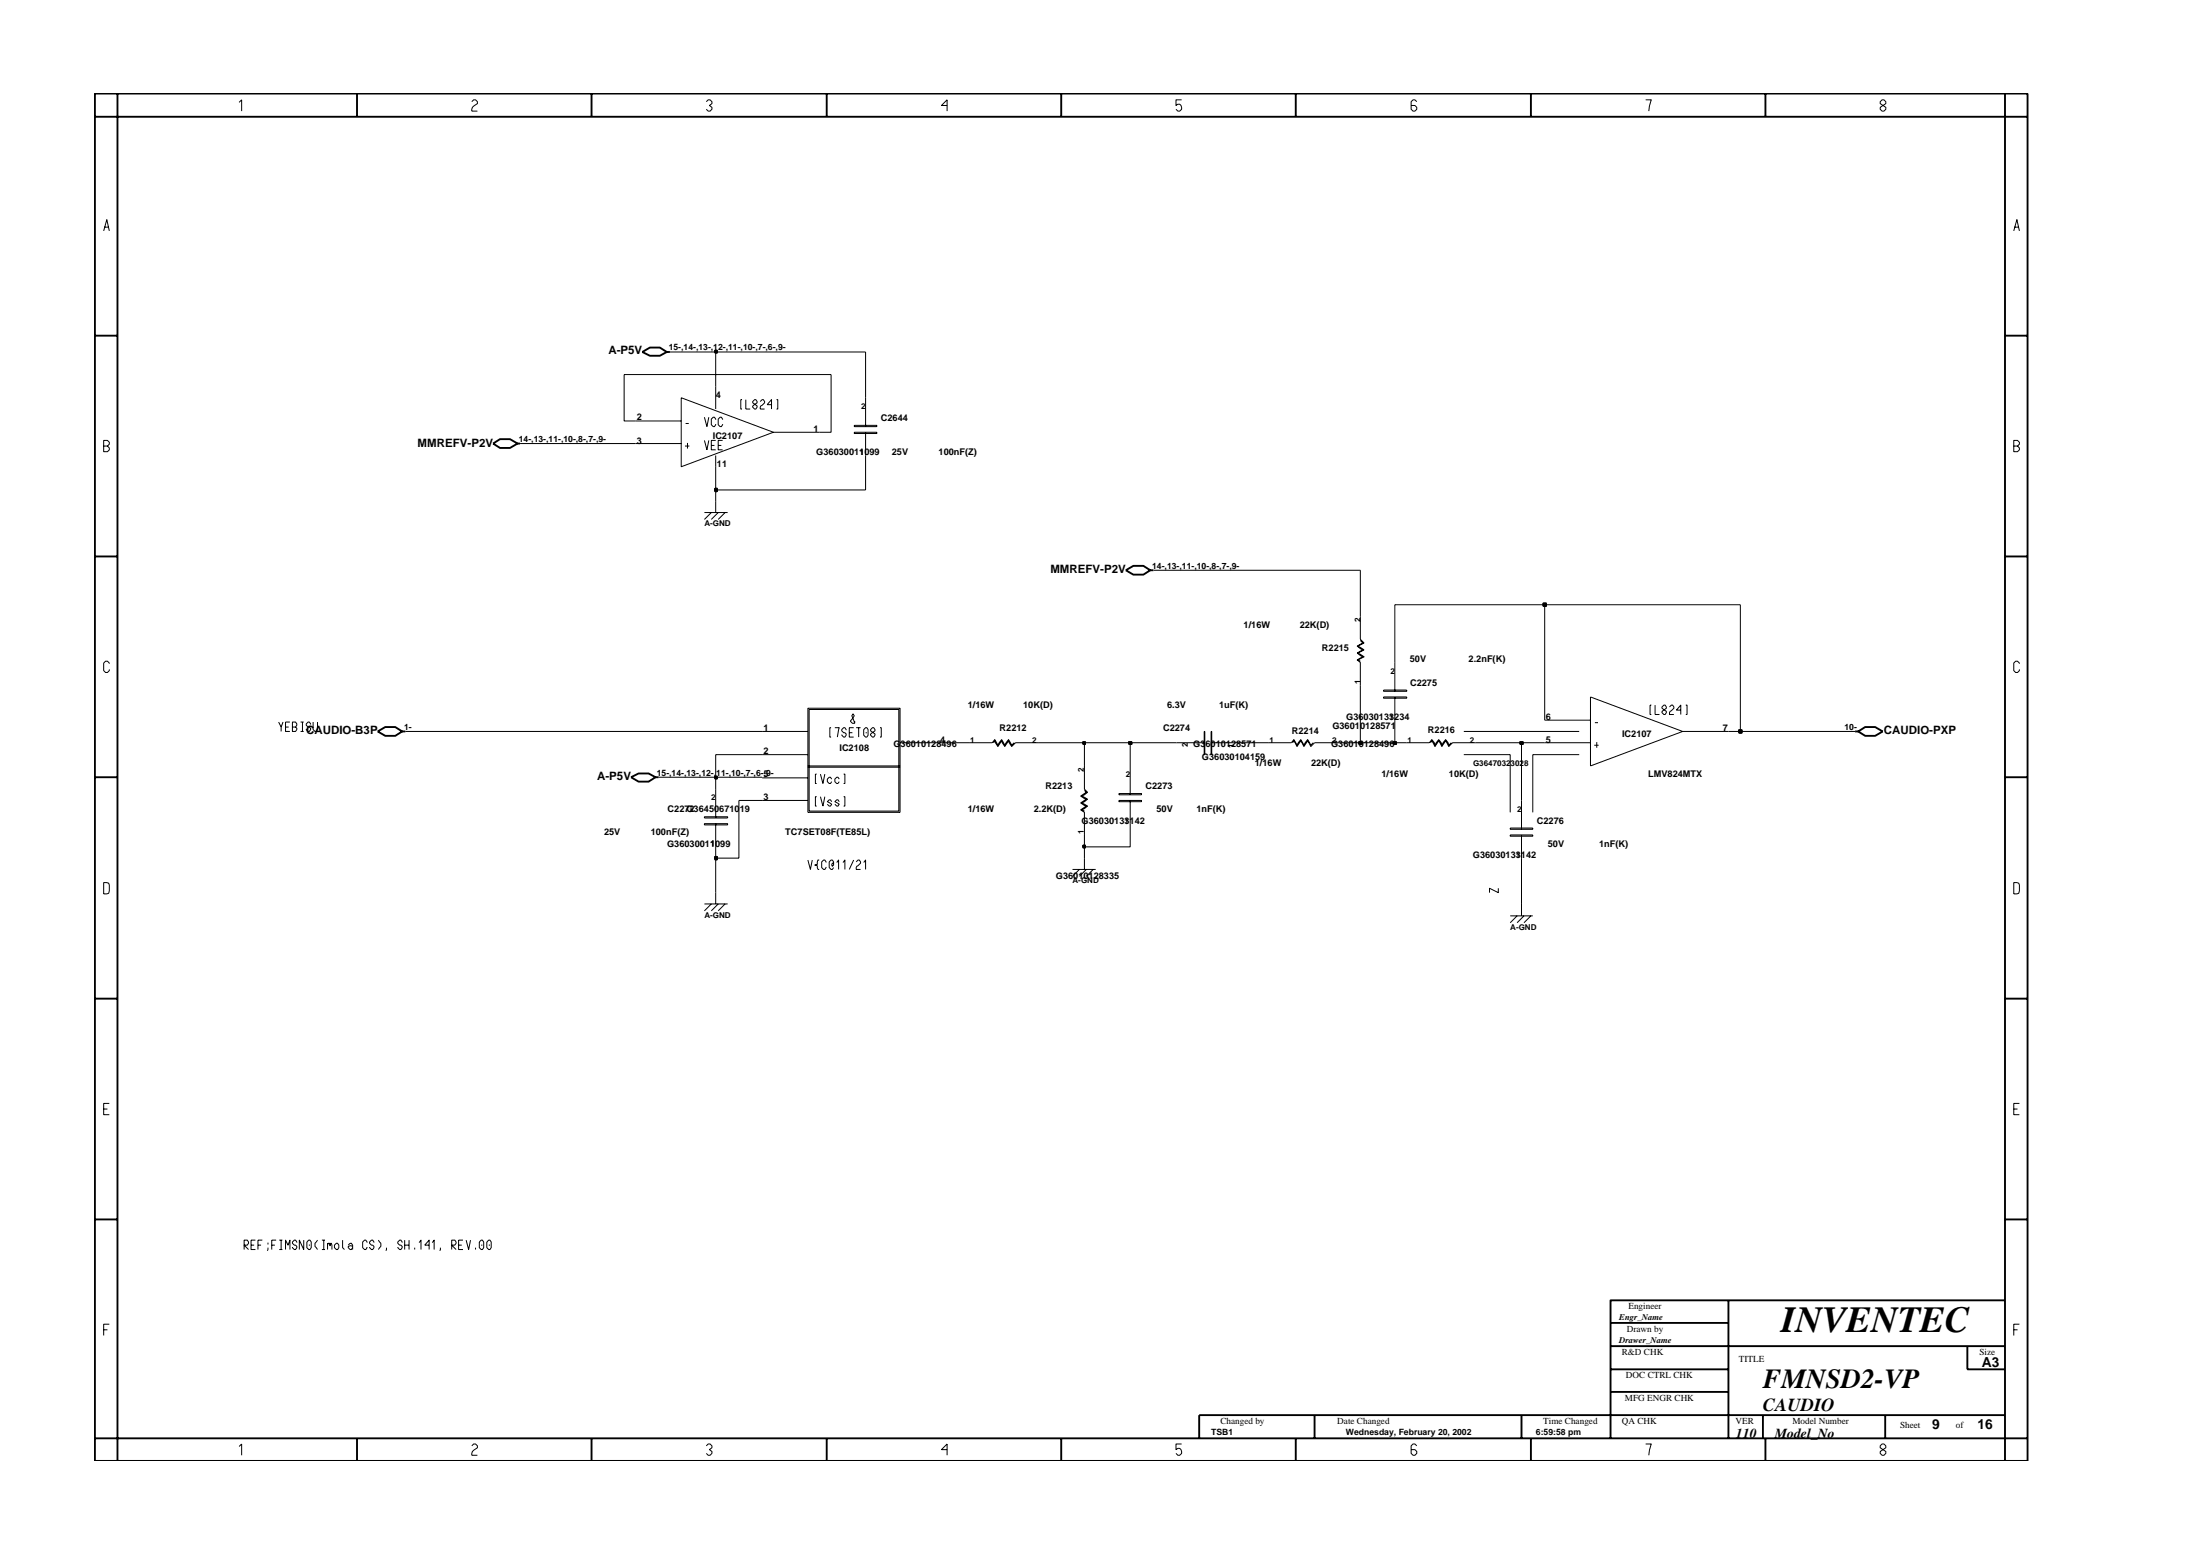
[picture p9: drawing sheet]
<svg xmlns="http://www.w3.org/2000/svg" width="297mm" height="210mm" viewBox="0 0 297 210" stroke-linecap="round" stroke-linejoin="round" font-family="sans-serif">
<g fill="none" stroke="#000" stroke-width=".14">
<path d="M85.8 56.8h6.2M85.8 59.9h6.2M92 53.7l12.4 4.6-12.4 4.7zM92.6 57.2h.4M92.8 59.8v.8M95.1 59.5l.3 1.2 .3-1.2M95.1 56.3l.3 1.3 .3-1.3M96.6 59.5h-.6v1.2h.6M96.6 56.7l-.1-.4h-.2l-.3 .3v.7l.3 .3h.2l.1-.4M96.6 52.2v3M97.6 59.5h-.6v1.2h.6M97.6 56.7l-.2-.4h-.2l-.2 .3v.7l.2 .3h.2l.2-.4"/>
<path d="M100.2 53.9h-.2v1.3h.2M100.7 53.9v1.3h.6M101.9 53.9h.2l.1 .5-.6 .4v.2l.3 .2h.2l.1-.4-.6-.4v-.2zM102.6 54.2l.3-.3h.2l.1 .3v.2l-.6 .6v.2h.6M104.2 54.6h-.6l.6-.7v1.3M104.4 58.3h6.3M104.8 53.9h.2v1.3h-.2M115.3 58.3h3.1v.2h-3.1zM115.3 57.4h3.1v.2h-3.1zM116.9 53.7v3.9M116.9 58.3v3.2M92.5 60.2h.6"/>
<path d="M95.1 69.2h3.1M96 60.1h.5M96 69.2l-.9 .9M96.6 61.5v1.5M96.6 67.7v1.5M97 60.1h.4M97 69.2l-1 .9M97.9 69.2l-.9 .9M102.9 98.7h6.2M109.1 95.6h12.4v14.1h-12.4zM109.2 95.8h12.2v13.7h-12.2zM112.2 98.2h-.2v1.3h.2"/>
<path d="M112.7 98.2h.6l-.2 1.3M114.2 98.6l-.1-.4h-.2l-.2 .3v.2l.5 .4-.1 .4h-.2l-.2-.3M114.7 98.9h.4M115.3 98.2h-.6v1.3h.6M115.4 97.4l-.1 .2h-.2l-.3-.2 .5-.8-.1-.2-.2 .2 .4 1M115.6 98.2h.6M115.9 98.2v1.3M116.6 98.5l.3-.3h.1l.2 .3v.7l-.2 .3h-.1l-.3-.3zM117 98.8v.2M117.8 98.2l-.3 .3v.2l.6 .4-.1 .4h-.2l-.3-.3v-.1l.6-.4-.1-.5zM118.8 98.2h.2v1.3h-.2M162.6 98.7h.1v3.2h-.1z"/>
<path d="M163.5 98.7h.1v3.2h-.1zM183.7 86.5l.3 .3-.8 .4 .8 .5-.8 .5 .8 .5-.8 .4 .5 .3v3.2M183.7 83.2v3.1l.5 .5-.9 .4 .9 .5-.9 .5 .9 .5-.9 .4 .4 .2M186.8 94.1h3.1v.1h-3.1zM186.8 93.1h3.1v.2h-3.1zM188.3 89.4v3.9M188.3 94.1v3.1M208.6 97.2h6.1M215.3 97.6h.5M223 95.2h-.2v1.2h.2M223.5 95.2v1.2h.6M224.4 95.4l.2-.2h.2l.2 .2v.2l-.6 .4v.2l.2 .2h.2l.2-.4-.6-.4z"/>
<path d="M225.4 95.4l.3-.2h.1l.2 .2v.2l-.5 .4-.1 .4h.6M226.9 95.9h-.6l.6-.7v1.2M227.2 98.7l-12.5 4.7v-9.3l12.5 4.6h6.2M227.6 95.2h.2v1.2h-.2M95.1 111.2h3.1v.2h-3.1zM95.1 110.3h3.1v.1h-3.1zM96.6 106.5v3.9M96.6 111.2v3.1M96.6 115.8v6.2M102.9 105h6.2M102.9 108h6.2M102.9 101.9h6.2"/>
<path d="M109.1 103.4h12.4M109.1 103.6h12.4M110.3 104.5h-.2v1.3h.2M110.3 107.5h-.2v1.3h.2M110.8 104.5l.3 1.3 .3-1.3M110.8 107.5l.3 1.3 .3-1.3M112.3 105.2l-.2-.3h-.1l-.3 .3v.3l.3 .3h.1l.2-.3M112.3 108.2l-.2-.2h-.1l-.3 .2 .6 .4-.2 .2h-.1l-.3-.2M113.3 105.2l-.2-.3h-.1l-.3 .3v.3l.3 .3h.1l.2-.3M113.3 108.2l-.2-.2h-.1l-.3 .2 .6 .4-.2 .2h-.1l-.3-.2M113.9 104.5h.2v1.3h-.2M113.9 107.5h.2v1.3h-.2"/>
<path d="M121.5 100.3h6.2M130.8 100.3h3.2l.3-.5 .4 .8 .5-.8 .5 .8 .5-.8 .4 .8 .3-.3M134.1 100.3l.2-.3 .4 .8 .5-.8 .5 .8 .5-.8 .4 .8 .5-.5h3.1M144.8 117.4h3.1M145.7 117.4l-.9 .9M146.4 106.7l.3 .2-.8 .6 .8 .4-.8 .5 .8 .4-.8 .5 .5 .4v3M146.4 103.4v3.1l.4 .4-.7 .6 .7 .4-.7 .5 .7 .4-.7 .5 .3 .2M146.4 115.8v1.6M146.7 117.4l-1 .9M147.6 117.4l-.9 .9M151.1 108h3v.2h-3zM151.1 107.1h3v.2h-3z"/>
<path d="M152.6 103.4v3.9M152.6 108v3.2M158.9 100.3h3.8M163.5 100.3h3.1M171.2 100.3h3.2l.3-.5 .4 .8 .5-.8 .5 .8 .5-.8 .4 .8 .3-.3M174.5 100.3l.2-.3 .4 .8 .5-.8 .5 .8 .5-.8 .4 .8 .5-.5h3M189.9 100.3h3.1l.3-.5 .4 .5v.3l.6-.8 .3 .5 .1 .3 .5-.8 .3 .5 .1 .3 .3-.3M193.2 100.3l.1-.3 .4 .8 .6-.8 .4 .8 .5-.8 .4 .8 .5-.5h3.1M203.9 112.7h3.1v.2h-3.1zM203.9 111.8h3.1v.1h-3.1zM205.4 108v3.9M205.4 112.7v10.9"/>
<path d="M208.6 100.3h6.1M215.3 100.6h.5M215.6 100.2v.7M95.1 122h3.1M96 122l-.9 1M97 122l-1 1M97.9 122l-.9 1M203.9 123.6h3.1M204.8 123.6l-.9 1M205.8 123.6l-1 1M206.7 123.6l-.9 1"/>
</g>
<path d="M66.6 59.9l.9-.6h1.4l1 .6-1 .6h-1.4zM69.9 59.9h.3M86.7 47.5l1-.6h1.4l.9 .6-.9 .5h-1.4zM90 47.5h.5M152 77l1-.6h1.4l.9 .6-.9 .6h-1.4zM155.3 77h.4M51 98.7l1-.6h1.4l.9 .6-.9 .6h-1.4zM54.3 98.7h.4M250.5 98.7h.4M250.9 98.7l.9-.6h1.4l1 .6-1 .6h-1.4zM85.2 104.9l1-.5h1.4l.9 .5-.9 .6h-1.4zM88.5 104.9h.4" fill="none" stroke="#000" stroke-width=".25"/>
<path d="M96.5 115.7h.3v.3h-.3z" fill-rule="evenodd" fill="#c2c2c2" stroke="#000" stroke-width=".25"/>
<path d="M96.5 115.7h.3v.3h-.3z" fill="none" stroke="#000" stroke-width=".25"/>
<path d="M99.8 108v7.8h-3.2v-1.5M146.4 114.3v1.5" fill="none" stroke="#000" stroke-width=".14"/>
<path d="M146.2 114.1h.3v.3h-.3z" fill-rule="evenodd" fill="#c2c2c2" stroke="#000" stroke-width=".25"/>
<path d="M146.2 114.1h.3v.3h-.3z" fill="none" stroke="#000" stroke-width=".25"/>
<path d="M88.9 104.9h7.7v1.6M99.8 108h3.1M152.6 111.2v3.1h-6.2v-1.6M205.4 100.3v7.7" fill="none" stroke="#000" stroke-width=".14"/>
<path d="M96.5 104.8h.3v.3h-.3z" fill-rule="evenodd" fill="#c2c2c2" stroke="#000" stroke-width=".25"/>
<path d="M96.5 104.8h.3v.3h-.3z" fill="none" stroke="#000" stroke-width=".25"/>
<path d="M102.9 101.9h-6.3v3h6.3M127.7 100.3h3.1M140.2 100.3h6.2v3.1M152.6 100.3v3.1" fill="none" stroke="#000" stroke-width=".14"/>
<path d="M146.2 100.2h.3v.2h-.3z" fill-rule="evenodd" fill="#c2c2c2" stroke="#000" stroke-width=".25"/>
<path d="M146.2 100.2h.3v.2h-.3z" fill="none" stroke="#000" stroke-width=".25"/>
<path d="M146.4 100.3h6.2" fill="none" stroke="#000" stroke-width=".14"/>
<path d="M152.4 100.2h.4v.2h-.4z" fill-rule="evenodd" fill="#c2c2c2" stroke="#000" stroke-width=".25"/>
<path d="M152.4 100.2h.4v.2h-.4z" fill="none" stroke="#000" stroke-width=".25"/>
<path d="M152.6 100.3h6.3M166.6 100.3h4.6M180.5 100.3h3.2" fill="none" stroke="#000" stroke-width=".14"/>
<path d="M183.5 100.2h.3v.2h-.3z" fill-rule="evenodd" fill="#c2c2c2" stroke="#000" stroke-width=".25"/>
<path d="M183.5 100.2h.3v.2h-.3z" fill="none" stroke="#000" stroke-width=".25"/>
<path d="M183.7 92.6v7.7h4.6" fill="none" stroke="#000" stroke-width=".14"/>
<path d="M188.2 100.2h.3v.2h-.3z" fill-rule="evenodd" fill="#c2c2c2" stroke="#000" stroke-width=".25"/>
<path d="M188.2 100.2h.3v.2h-.3z" fill="none" stroke="#000" stroke-width=".25"/>
<path d="M188.3 97.2v3.1h1.6M199.2 100.3h6.2" fill="none" stroke="#000" stroke-width=".14"/>
<path d="M205.3 100.2h.3v.2h-.3z" fill-rule="evenodd" fill="#c2c2c2" stroke="#000" stroke-width=".25"/>
<path d="M205.3 100.2h.3v.2h-.3z" fill="none" stroke="#000" stroke-width=".25"/>
<path d="M54.7 98.7h48.2M233.4 98.7h1.6M205.4 100.3h3.2" fill="none" stroke="#000" stroke-width=".14"/>
<path d="M234.8 98.6h.3v.3h-.3z" fill-rule="evenodd" fill="#c2c2c2" stroke="#000" stroke-width=".25"/>
<path d="M234.8 98.6h.3v.3h-.3z" fill="none" stroke="#000" stroke-width=".25"/>
<path d="M183.7 77v6.2M188.3 89.4v-7.8h20.3v15.6M235 81.6v17.1h15.5" fill="none" stroke="#000" stroke-width=".14"/>
<path d="M208.4 81.5h.3v.3h-.3z" fill-rule="evenodd" fill="#c2c2c2" stroke="#000" stroke-width=".25"/>
<path d="M208.4 81.5h.3v.3h-.3z" fill="none" stroke="#000" stroke-width=".25"/>
<path d="M96.6 66.1v1.6M155.7 77h28M208.6 81.6h26.4" fill="none" stroke="#000" stroke-width=".14"/>
<path d="M96.5 66h.3v.3h-.3z" fill-rule="evenodd" fill="#c2c2c2" stroke="#000" stroke-width=".25"/>
<path d="M96.5 66h.3v.3h-.3z" fill="none" stroke="#000" stroke-width=".25"/>
<path d="M70.2 59.9h15.6M85.8 56.8h-1.5v-6.2h27.9v7.7h-1.5M90.5 47.5h6.1v4.7M116.9 47.5v6.2M116.9 61.5v4.6h-20.3v-3.1" fill="none" stroke="#000" stroke-width=".14"/>
<path d="M96.5 47.3h.3v.3h-.3z" fill-rule="evenodd" fill="#c2c2c2" stroke="#000" stroke-width=".25"/>
<g fill="none" stroke="#000" stroke-width=".25">
<path d="M12.8 12.6h261v184.6h-261zM12.8 15.8h261M15.9 12.6v184.6M48.2 12.6v3.2M79.9 12.6v3.2M111.6 12.6v3.2M143.3 12.6v3.2M174.9 12.6v3.2M206.7 12.6v3.2M238.4 12.6v3.2M270.7 12.6v184.6M12.8 45.3h3.1"/>
<path d="M96.5 47.3h.3v.3h-.3zM270.7 45.3h3.1M12.8 75.1h3.1M270.7 75.1h3.1M12.8 104.9h3.1M270.7 104.9h3.1M12.8 134.8h3.1M270.7 134.8h3.1M12.8 164.6h3.1M217.5 178.6h15.9M233.4 175.5v18.7M270.7 175.5h-53.2v18.7"/>
<path d="M270.7 164.6h3.1M12.8 194.2h261M48.2 194.2v3M79.9 194.2v3M111.6 194.2v3M143.3 194.2v3M174.9 194.2v3M177.5 191v3.2M205.4 191v3.2M206.7 194.2v3M217.5 181.7h53.2M217.5 184.8h15.9"/>
<path d="M217.5 187.9h15.9M238 191v3.2M238.4 194.2v3M254.5 191v3.2M265.6 181.7v3.1h5.1M270.7 191h-108.8v3.2"/>
</g>
<g fill="none" stroke="#000" stroke-width=".14">
<path d="M32.3 13.8l.3-.3v1.5M63.7 13.7l.3-.2h.2l.3 .2v.3l-.5 .3-.3 .4v.3h.8M95.4 13.7l.2-.2h.3l.2 .2v.3l-.3 .2 .3 .3v.2l-.2 .3h-.3l-.2-.3M127.9 14.2h-.8l.8-.7v1.5M159.5 13.5h-.7v.7l.2-.1a.5 .5 0 0 1 .5 .6l-.2 .3h-.3l-.2-.3M191.3 13.7l-.3-.2h-.2l-.3 .2v1l.3 .3h.2l.3-.3v-.2l-.3-.3h-.5M222.2 13.5h.8l-.4 1.5M253.9 13.7l.2-.2h.3l.2 .2v.3l-.7 .5v.2l.2 .3h.3l.2-.3v-.2l-.7-.5zM14 31.2l.4-1.6 .4 1.6M14.1 30.7h.6M271.9 31.2l.4-1.6 .4 1.6M272 30.7h.6"/>
<path d="M14 59.5h.5l.3 .2v.3l-.3 .2 .3 .3v.2l-.3 .3h-.5zM96.6 47.5h20.3M271.9 59.5h.5l.3 .2v.3l-.3 .2 .3 .3v.2l-.3 .3h-.5zM14 60.2h.5M271.9 60.2h.5M14.8 89.6l-.3-.3h-.2l-.3 .2v1l.3 .3h.2l.3-.3v-.1M37.6 97.5l.4 .6v.6M38.2 97.5l-.2 .6M38.6 98.1h.4M39.1 97.5h-.5v1.2h.5M39.5 98.1h.4l.2-.2-.2-.4h-.4v1.2h.4l.2-.2v-.2l-.2-.2M40.6 98.7h.4"/>
<path d="M40.6 97.5h.4M40.8 97.5v1.2M41.9 97.8l-.1-.3h-.2l-.3 .2v.2l.3 .2h.2l.1 .2-.1 .4h-.2l-.3-.3M42.3 97.5v1l.2 .2h.2l.2-.2v-1M197.6 98.7h15.6M272.7 89.6l-.3-.3h-.3l-.2 .2v1l.2 .3h.3l.3-.3v-.1M14 119.1l.7 .1 .1 .3-.1 1.1-.7 .1zM109.1 116.1l.3 1.3 .3-1.3M110.6 116.1h-.2l-.1 .6-.3 .1 .3 .1 .1 .5h.2M111.5 116.4l-.1-.3h-.2l-.3 .2v.8l.3 .3h.2l.1-.4M112.6 116.5h-.2l-.1 .3 .1 .1 .2-.1v-.5l-.2-.2h-.2l-.2 .2v.8l.2 .3h.2l.2-.3M113 116.4l.2-.3v1.3"/>
<path d="M113.8 116.4l.3-.3v1.3M115.3 116.1l-.6 1.3M115.6 116.3l.3-.2h.1l.2 .2v.2l-.6 .6v.3h.6M116.6 116.4l.3-.3v1.3M197.6 101.9h6.3v7.8M202.3 119.9v.6l-1.2-.6v.6M213.2 101.9h-6.2v7.8M271.9 119.1l.7 .1 .1 .3-.1 1.1-.7 .1zM14 149.7h.5M14.8 148.9h-.8v1.6h.8M271.9 149.7h.5M272.7 148.9h-.8v1.6h.8"/>
<path d="M14 179.5h.5M14.8 178.7h-.8v1.6M33 168.7v-1.3h.4l.2 .3-.2 .4h-.4l.6 .6M33.9 168.1h.4M34.5 167.4h-.6v1.3h.6M34.8 168.1h.4M35.4 167.4h-.6v1.3M36.2 168.4l-.1 .4M36.2 167.7v.3M36.7 168.1h.4M37.3 167.4h-.6v1.3M37.7 167.4h.4"/>
<path d="M37.7 168.7h.4M38 167.4v1.3M38.6 168.7v-1.3l.3 .7 .2-.7v1.3M40.1 167.7l-.2-.3h-.2l-.2 .3v.1l.6 .4-.2 .5h-.2l-.2-.4M41 167.4v1.3l-.6-1.3v1.3M41.7 167.4h.2l.1 .3v.7l-.1 .3h-.2l-.3-.3v-.7zM41.8 168v.2M42.9 167.4l-.4 .4v.4l.4 .5M43.5 167.4h.4M43.5 168.7h.4M43.7 167.4v1.3M44.2 168.1l.1-.3h.2l.1 .4v-.4h.1l.1 .9"/>
<path d="M44.2 167.8v.9M45.4 167.8h.2l.1 .3v.3l-.1 .3h-.2l-.2-.3v-.3zM46.3 167.4v1l.2 .3M47 168.1l.3-.3h.1l.2 .3v.6M47.6 168.2h-.2h-.4v.2l.3 .3h.1l.2-.3M49.6 167.7l-.2-.3h-.2l-.2 .3v.7l.2 .3h.2l.2-.4M50.5 167.7l-.2-.3h-.1l-.3 .3v.1l.3 .3h.1l.2 .1-.2 .5h-.1l-.3-.4M51.1 167.4l.3 .4v.4l-.3 .5M52.2 168.4l-.1 .4M54.3 167.7l-.2-.3h-.1l-.3 .3v.1l.6 .4-.2 .5h-.1l-.3-.4M54.6 168.1h.6M54.6 167.4v1.3"/>
<path d="M55.2 167.4v1.3M56 168.4v.3M56.6 167.7l.2-.3v1.3M57.9 168.1h-.6l.6-.7v1.3M58.4 167.7l.2-.3v1.3M59.5 168.4l-.1 .4M61 168.7v-1.3h.4l.2 .3-.2 .4h-.4l.6 .6M61.9 168.1h.4M62.5 167.4h-.6v1.3h.6M62.9 167.4l.4 1.3 .2-1.3M64.2 168.4v.3M65 167.4h.1l.2 .3v.7l-.2 .3h-.1l-.3-.3v-.7z"/>
<path d="M65.1 168v.2M66 167.4h.2l.1 .3v.7l-.1 .3h-.2l-.3-.3v-.7zM66.1 168v.2M271.9 179.5h.5M272.7 178.7h-.8v1.6M32.3 195.3l.3-.4v1.5M63.7 195.2l.3-.3h.2l.3 .3v.2l-.7 .5-.1 .3v.2h.8M95.4 195.2l.2-.3h.3l.2 .3v.2l-.3 .3 .3 .2v.3l-.2 .2h-.3l-.2-.2M127.9 195.7h-.8l.8-.8v1.5M159.5 194.9h-.7v.8l.2-.2a.5 .5 0 0 1 .5 .7l-.2 .2h-.3l-.2-.2M191.3 195.2l-.3-.3h-.2l-.3 .3v1l.3 .2h.2l.3-.2v-.3l-.3-.2h-.5M222.2 194.9h.8l-.4 1.5"/>
<path d="M254.1 194.9l-.2 .3v.2l.7 .5v.3l-.2 .2h-.3l-.2-.2v-.3l.7-.5v-.2l-.2-.3z"/>
</g>
<text font-size="5" x="240.5" y="179.7">INVENTEC</text>
<text font-size="3.7" x="238" y="187.3">FMNSD2-VP</text>
<text font-size="2.5" x="238" y="190.4">CAUDIO</text>
<g font-size="1.9">
<text x="267.6" y="184.6">A3</text>
<text x="234.4" y="194.1">110</text>
<text x="239.6" y="194.1">Model_No</text>
<text x="260.9" y="192.9">9</text>
<text x="267" y="192.9">16</text>
</g>
<g font-size="1.6">
<text x="82.2" y="47.8">A-P5V</text>
<text x="56.4" y="60.3">MMREFV-P2V</text>
<text x="141.8" y="77.4">MMREFV-P2V</text>
<text x="41.3" y="99.1">CAUDIO-B3P</text>
<text x="254.4" y="99.1">CAUDIO-PXP</text>
<text x="80.6" y="105.3">A-P5V</text>
</g>
<g font-size="1.2">
<text x="90.3" y="47.3">15-,14-,13-,12-,11-,10-,7-,6-,9-</text>
<text x="96.6" y="53.7">4</text>
<text x="70" y="59.7">14-,13-,11-,10-,8-,7-,9-</text>
<text x="86" y="56.7">2</text>
<text x="86" y="59.9">3</text>
<text x="96.2" y="59.3">IC2107</text>
<text x="109.8" y="58.3">1</text>
<text x="118.9" y="56.8">C2644</text>
<text x="96.8" y="63">11</text>
<text x="110.2" y="61.5">G36030011099</text>
<text x="120.4" y="61.5">25V</text>
<text x="126.7" y="61.5">100nF(Z)</text>
<text x="155.6" y="76.8">14-,13-,11-,10-,8-,7-,9-</text>
<text x="167.9" y="84.8">1/16W</text>
<text x="175.5" y="84.8">22K(D)</text>
<text x="178.5" y="87.9">R2215</text>
<text x="190.4" y="89.4">50V</text>
<text x="198.3" y="89.4">2.2nF(K)</text>
<text x="130.7" y="95.6">1/16W</text>
<text x="138.2" y="95.6">10K(D)</text>
<text x="157.6" y="95.6">6.3V</text>
<text x="164.6" y="95.6">1uF(K)</text>
<text x="190.4" y="92.6">C2275</text>
<text x="54.6" y="98.6">1-</text>
<text x="103.1" y="101.8">2</text>
<text x="103.1" y="98.7">1</text>
<text x="113.3" y="101.4">IC2108</text>
<text x="120.6" y="100.8">G36010128496</text>
<text x="126.9" y="100.3">4</text>
<text x="135" y="98.7">R2212</text>
<text x="157" y="98.7">C2274</text>
<text x="161.1" y="100.8">G36010128571</text>
<text x="174.4" y="99.1">R2214</text>
<text x="179.7" y="100.8">G36010128496</text>
<text x="179.9" y="98.4">G36010128571</text>
<text x="181.8" y="97.2">G36030133234</text>
<text x="192.8" y="98.9">R2216</text>
<text x="208.7" y="97.1">6</text>
<text x="208.7" y="100.3">5</text>
<text x="219" y="99.5">IC2107</text>
<text x="232.6" y="98.7">7</text>
<text x="249" y="98.6">10-</text>
<text x="88.7" y="104.7">15-,14-,13-,12-,11-,10-,7-,6-,9-</text>
<text x="103.1" y="104.9">5</text>
<text x="141.1" y="106.5">R2213</text>
<text x="154.7" y="106.5">C2273</text>
<text x="162.3" y="102.6">G36030104159</text>
<text x="169.4" y="103.4">1/16W</text>
<text x="177" y="103.4">22K(D)</text>
<text x="186.5" y="104.9">1/16W</text>
<text x="195.6" y="104.9">10K(D)</text>
<text x="222.5" y="104.9">LMV824MTX</text>
<text x="81.6" y="112.7">25V</text>
<text x="87.9" y="112.7">100nF(Z)</text>
<text x="90.1" y="109.7">C2272</text>
<text x="92.7" y="109.7">G36450671019</text>
<text x="103.1" y="108">3</text>
<text x="106" y="112.7">TC7SET08F(TE85L)</text>
<text x="130.7" y="109.7">1/16W</text>
<text x="139.6" y="109.7">2.2K(D)</text>
<text x="146" y="111.2">G36030133142</text>
<text x="156.1" y="109.7">50V</text>
<text x="161.6" y="109.7">1nF(K)</text>
<text x="207.5" y="111.2">C2276</text>
<text x="90.1" y="114.3">G36030011099</text>
<text x="142.6" y="118.6">G36010128335</text>
<text x="198.9" y="115.8">G36030133142</text>
<text x="209" y="114.3">50V</text>
<text x="215.9" y="114.3">1nF(K)</text>
<text x="218.6" y="178.2">Engr_Name</text>
<text x="219.6" y="179.8">Drawn by</text>
<text x="219.9" y="176.7">Engineer</text>
<text x="218.6" y="181.3">Drawer_Name</text>
<text x="219" y="182.9">R&amp;D CHK</text>
<text x="234.8" y="183.8">TITLE</text>
<text x="267.3" y="182.9">Size</text>
<text x="219.4" y="189.2">MFG ENGR CHK</text>
<text x="219.5" y="186">DOC CTRL CHK</text>
<text x="163.5" y="193.7">TSB1</text>
<text x="164.8" y="192.2">Changed by</text>
<text x="180.6" y="192.2">Date Changed</text>
<text x="181.7" y="193.7">Wednesday, February 20, 2002</text>
<text x="207.4" y="193.7">6:59:58 pm</text>
<text x="208.4" y="192.2">Time Changed</text>
<text x="219" y="192.2">QA CHK</text>
<text x="234.3" y="192.2">VER</text>
<text x="242" y="192.2">Model Number</text>
<text x="256.5" y="192.7">Sheet</text>
<text x="264.1" y="192.7">of</text>
</g>
<g font-size="1.1">
<text x="116.3" y="55.2">2</text>
<text x="116.1" y="61.4">1</text>
<text x="95.1" y="71">A-GND</text>
<text x="183.7" y="83.9" transform="rotate(-90 183.7 83.9)">2</text>
<text x="183.7" y="92.4" transform="rotate(-90 183.7 92.4)">1</text>
<text x="187.7" y="90.9">2</text>
<text x="131" y="100.3">1</text>
<text x="139.4" y="100.3">2</text>
<text x="160.4" y="100.9" transform="rotate(-90 160.4 100.9)">2</text>
<text x="166.6" y="101" transform="rotate(-90 166.6 101)">1</text>
<text x="171.4" y="100.3">1</text>
<text x="179.8" y="100.3">2</text>
<text x="187.6" y="97.1">1</text>
<text x="190" y="100.3">1</text>
<text x="198.5" y="100.3">2</text>
<text x="146.3" y="104.2" transform="rotate(-90 146.3 104.2)">2</text>
<text x="152" y="104.9">2</text>
<text x="198.9" y="103.4">G36470323028</text>
<text x="96" y="108">2</text>
<text x="146.3" y="112.5" transform="rotate(-90 146.3 112.5)">1</text>
<text x="151.8" y="111.2">1</text>
<text x="204.8" y="109.7">2</text>
<text x="95.9" y="114.2">1</text>
<text x="144.8" y="119.2">A-GND</text>
<text x="204.7" y="115.8">1</text>
<text x="95.1" y="123.9">A-GND</text>
<text x="203.9" y="125.5">A-GND</text>
</g>
</svg>
